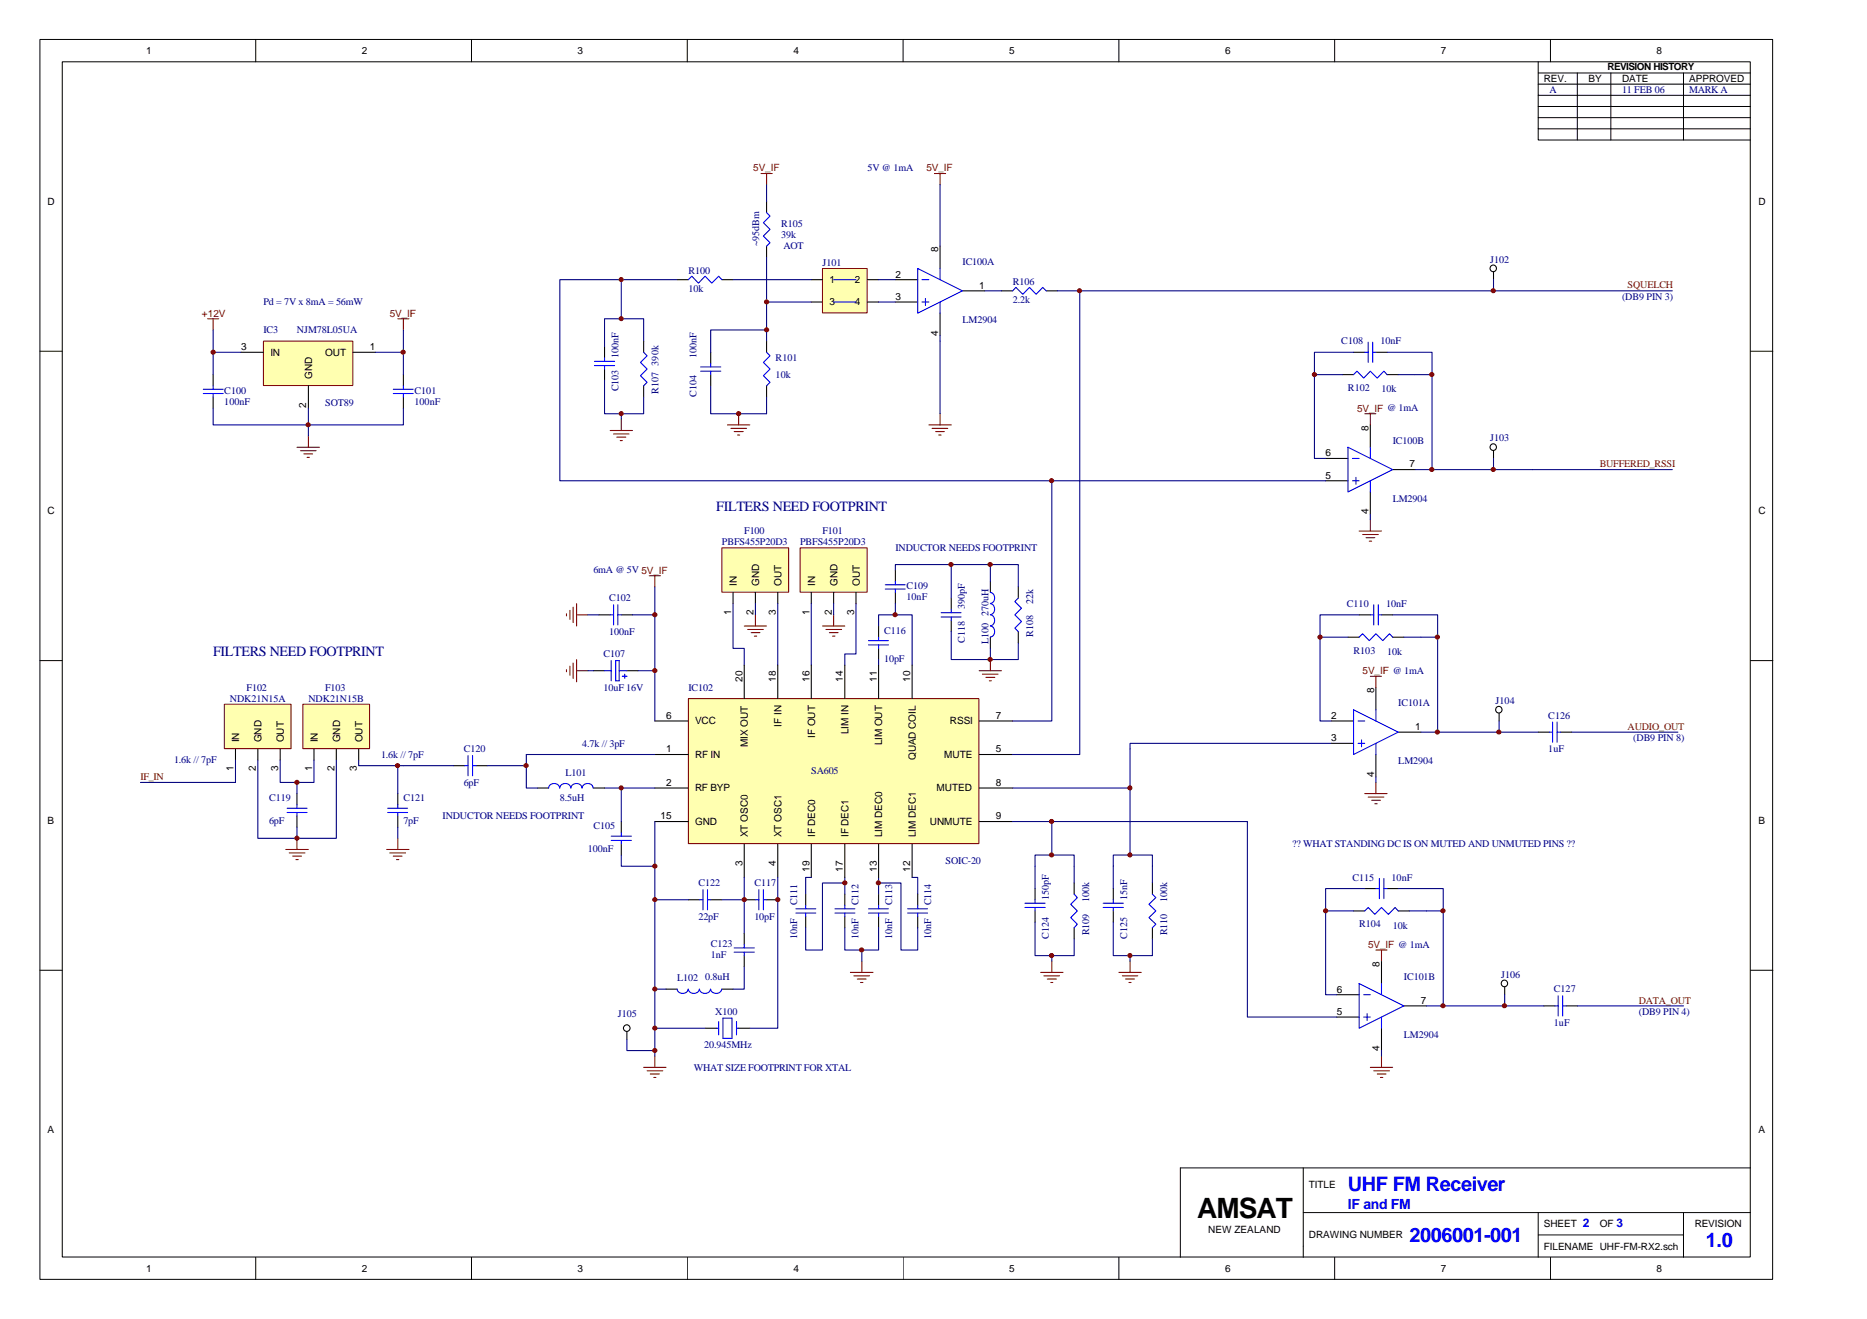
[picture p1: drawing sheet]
<svg xmlns="http://www.w3.org/2000/svg" width="297mm" height="210mm" viewBox="0 0 297 210" stroke-linecap="round" stroke-linejoin="round" font-family="sans-serif">
<g fill="none" stroke="#000" stroke-width=".16">
<path d="M6.3 6.3h275.7v197.3h-275.7zM9.9 9.8h268.6v190.2h-268.6zM40.7 6.3v3.5M75 6.3v3.5M109.3 6.3v3.5M143.7 6.3v3.5M178 6.3v3.5M212.3 6.3v3.5M244.7 9.8v5.4h33.8M244.7 15.2v3.5h33.8M244.7 18.7v1.8h33.8M244.7 11.6h33.8"/>
<path d="M244.7 16.9h33.8M246.7 6.3v3.5M251 11.6v10.7M256.3 11.6v10.7M267.8 11.6v10.7M244.7 20.5v1.8h33.8M6.3 55.9h3.6M278.5 55.9h3.6M6.3 105.1h3.6M278.5 105.1h3.6M6.3 154.4h3.6M278.5 154.4h3.6"/>
<path d="M207.3 193h71.2M207.3 185.9v14.2M244.7 193v7.1M244.7 196.5h23.1M267.8 193v7.1M278.5 185.9h-90.7v14.2M40.7 200.1v3.5M75 200.1v3.5M109.3 200.1v3.5M143.7 200.1v3.5M178 200.1v3.5M212.3 200.1v3.5"/>
<path d="M246.7 200.1v3.5"/>
</g>
<path d="M244.7 13.4h33.8M98.8 130.7v1.8M98.8 134.3v1.8" fill="none" stroke="#000" stroke-width=".17"/>
<path d="M103.3 91.6h1.8M104.2 91.6v1.8M102.4 169.9h3.6M103 170.4h2.5M103.5 170.9h1.4M104 171.5h.4M104.2 168.1v1.8" fill="none" stroke="#800000" stroke-width=".17"/>
<path d="M97.2 133.1h3.3M97.2 133.7h3.3M98.8 132.5v.6M98.8 133.7v.6" fill="none" stroke="#00f" stroke-width=".17"/>
<path d="M114.9 87.2h10.6v7h-10.6z" fill="#ffffb0"/>
<path d="M114.9 87.2h10.6v7h-10.6z" fill="none" stroke="#800000" stroke-width=".16"/>
<path d="M116.6 94.3v1.8M120.2 94.3v1.8M123.7 94.3v1.8" fill="none" stroke="#000" stroke-width=".17"/>
<path d="M127.3 87.2h10.7v7h-10.7z" fill="#ffffb0"/>
<path d="M127.3 87.2h10.7v7h-10.7z" fill="none" stroke="#800000" stroke-width=".16"/>
<g fill="none" stroke="#000" stroke-width=".17">
<path d="M129.1 94.3v1.8M132.6 94.3v1.8M136.2 94.3v1.8M139.8 99.6v1.8M142.5 90.7v1.8M142.5 94.3v1.8M151.3 95.2v1.8M151.3 98.7v1.8M157.6 92.5v1.8M162 93.4v1.8M139.8 103.2v1.8M157.6 101.4v1.8"/>
<path d="M162 100.5v1.8M106 157.4h1.7M109.5 143.2h1.8M113.1 143.2h1.8M114.9 157.4h1.7M118.4 143.2h1.8M122 143.2h1.7M128.2 142.3v1.8M128.2 145.9v1.7M134.4 142.3v1.8M134.4 145.9v1.7M139.8 142.3v1.8"/>
<path d="M139.8 145.9v1.7M146 142.3v1.8M146 145.9v1.7M112.2 163.6h1.8M117.5 163.6h1.8"/>
</g>
<g fill="none" stroke="#800000" stroke-width=".17">
<path d="M118.4 99.6h3.6M120.2 97.8v1.8M130.9 99.6h3.5M132.6 97.8v1.8M119 100.2h2.5M119.5 100.7h1.4M120 101.2h.4M131.4 100.2h2.5M132 100.7h1.3M132.5 101.2h.3M155.8 106.7h3.5M156.3 107.3h2.5"/>
<path d="M156.8 107.8h1.5M157.4 108.3h.3M157.6 105v1.7M135.3 154.7h3.6M135.8 155.3h2.5M136.4 155.8h1.4M136.9 156.4h.4M137.1 153v1.7"/>
</g>
<g fill="none" stroke="#000080" stroke-width=".17">
<path d="M116.6 96.1v7.1h1.8v2.6M120.2 96.1v1.7M123.7 96.1v9.7M129.1 96.1v9.7M132.6 96.1v1.7M136.2 96.1v8h-1.8v1.7M139.8 99.6v-1.8h5.3v8M142.5 96.1v1.7M151.3 89.8h-8.8v.9M157.6 92.5v-2.7h-6.3v5.4M157.6 89.8h4.4v3.6M139.8 105v.8"/>
<path d="M151.3 100.5v4.5h6.3M157.6 103.2v1.8M162 102.3v2.7h-4.4M134.4 139.6v2.7M139.8 139.6v2.7M134.4 147.6v3.6h5.4v-3.6"/>
</g>
<g fill="none" stroke="#00f" stroke-width=".17">
<path d="M140.8 93.1h3.2M140.8 93.7h3.2M142.5 92.5v.6M142.5 93.7v.6M149.7 97.5h3.2M149.7 98.2h3.2M151.3 97v.5M151.3 98.2v.5M157.6 94.3a.89 .89 0 0 1 .6 .9 .89 .89 0 0 1-.6 .8M157.6 96.1a.89 .89 0 0 1 .6 .8 .89 .89 0 0 1-.6 .9M157.6 97.8a.89 .89 0 0 1 .6 .9 .89 .89 0 0 1-.6 .9M157.6 99.6a.89 .89 0 0 1 .6 .9 .89 .89 0 0 1-.6 .9"/>
<path d="M162 95.2l-.5 .5 1 1.1-1 1 1 1.1-1 1.1 .5 .5M138.2 102.6h3.2M138.2 102h3.2M139.8 101.4v.6M139.8 102.6v.6M107.7 157.4a.89 .89 0 0 0 .9 .7 .89 .89 0 0 0 .9-.7M109.5 157.4a.89 .89 0 0 0 .9 .7 .89 .89 0 0 0 .9-.7M111.3 157.4a.89 .89 0 0 0 .9 .7 .89 .89 0 0 0 .8-.7M111.3 143.2h.5M111.8 141.6v3.2M112.6 143.2h.5M112.6 141.6v3.2"/>
<path d="M113.1 157.4a.89 .89 0 0 0 .8 .7 .89 .89 0 0 0 .9-.7M120.2 143.2h.5M120.7 141.6v3.2M121.5 143.2h.5M121.5 141.6v3.2M126.6 144.6h3.2M126.6 145.3h3.2M128.2 144.1v.5M128.2 145.3v.6M132.8 144.6h3.2M132.8 145.3h3.2M134.4 144.1v.5"/>
<path d="M134.4 145.3v.6M138.2 144.6h3.2M138.2 145.3h3.2M139.8 144.1v.5M139.8 145.3v.6M144.4 144.6h3.2M144.4 145.3h3.2M146 144.1v.5M146 145.3v.6M114 163.6h.3M114.3 162.6v2.1M115 162h1.5v3.2h-1.5z"/>
<path d="M117.2 162.6v2.1M117.2 163.6h.3"/>
</g>
<path d="M109.6 111.2h46.1v23.1h-46.1z" fill="#ffffb0"/>
<path d="M109.5 111.2h46.2v23.1h-46.2z" fill="none" stroke="#800000" stroke-width=".16"/>
<g fill="none" stroke="#000" stroke-width=".17">
<path d="M122 32.1v1.7M122 39.2v1.8M149.6 39.2v3.5M107.7 44.5h1.8M113.1 56.1v1.7M113.1 59.6v1.8M114.9 44.5h1.7M122 54.3v1.8M142.5 44.5h3.5M142.5 48.1h3.5M149.6 49.8v3.6M153.1 46.3h3.6"/>
<path d="M159.3 46.3h1.8M166.5 46.3h1.7M213.6 59.6h1.7M215.3 56.1h1.8M218.9 56.1h1.8M220.7 59.6h1.8M122 61.4v1.8M210.9 76.5h3.6M210.9 73h3.6M218 67.6v3.6M218 78.3v3.5M221.6 74.7h3.5"/>
<path d="M104.2 114.7h5.3M118.4 105.8v5.4M123.7 105.8v5.4M129.1 105.8v5.4M134.4 105.8v5.4M139.8 105.8v5.4M145.1 105.8v5.4M155.8 114.7h5.3M104.2 130.7h5.3M104.2 120.1h5.3M104.2 125.4h5.3M118.4 134.3v5.3"/>
<path d="M123.7 134.3v5.3M129.1 134.3v5.3M134.4 134.3v5.3M139.8 134.3v5.3M145.1 134.3v5.3M155.8 130.7h5.3M155.8 120.1h5.3M155.8 125.4h5.3M118.4 148.5v1.8M118.4 152.1v1.8M164.7 141.4v1.8M164.7 145v1.7"/>
<path d="M170.9 140.5v1.8M170.9 147.6v1.8M177.1 141.4v1.8M177.1 145v1.7M183.3 140.5v1.8M183.3 147.6v1.8"/>
</g>
<g fill="none" stroke="#00f" stroke-width=".17">
<path d="M122 33.8l.5 .6-1 1 1 1.1-1 1.1 1 1-.5 .6M109.5 44.5l.6-.5 1 1.1 1.1-1.1 1 1.1 1.1-1.1 .6 .5M111.5 58.4h3.2M111.5 59.1h3.2M113.1 57.8v.6M113.1 59.1v.5M122 56.1l.5 .5-1 1.1 1 1-1 1.1 1 1-.5 .6M146 42.7l7.1 3.6-7.1 3.5zM146.7 48.1h1.1M146.7 44.5h1.1M147.2 47.5v1.1M149.6 42.7v1.8"/>
<path d="M149.6 48.1v1.7M161.1 46.3l.5-.6 1.1 1.1 1.1-1.1 1 1.1 1.1-1.1 .6 .6M215.3 59.6l.6-.5 1.1 1.1 1-1.1 1.1 1.1 1.1-1.1 .5 .5M217.1 56.1h.6M217.7 54.5v3.2M218.4 56.1h.5M218.4 54.5v3.2M214.5 71.2l7.1 3.5-7.1 3.6zM215.2 76.5h1M215.2 73h1M215.7 76v1.1M218 71.2v1.8"/>
<path d="M218 76.5v1.8M116.8 151.5h3.2M116.8 150.8h3.2M118.4 150.3v.5M118.4 151.5v.6M163.1 144.4h3.2M163.1 143.7h3.2M164.7 143.2v.5M164.7 144.4v.6M170.9 142.3l.5 .5-1.1 1.1 1.1 1.1-1.1 1 1.1 1.1-.5 .5M175.5 144.4h3.2M175.5 143.7h3.2"/>
<path d="M177.1 143.2v.5M177.1 144.4v.6M183.3 142.3l.6 .5-1.1 1.1 1.1 1.1-1.1 1 1.1 1.1-.6 .5"/>
</g>
<g fill="none" stroke="#800000" stroke-width=".17">
<path d="M121.1 27.6h1.8M122 27.6v1.8M148.7 27.6h1.8M149.6 27.6v1.8M115.7 67.6h3.6M116.3 68.2h2.5M116.8 68.7h1.4M117.3 69.2h.4M117.5 65.8v1.8M147.8 67.6h3.5M148.3 68.2h2.5M148.8 68.7h1.4"/>
<path d="M149.4 69.2h.3M149.6 65.8v1.8M217.1 65.8h1.8M218 65.8v1.8M216.2 84.5h3.6M216.8 85.1h2.5M217.3 85.6h1.4M217.8 86.1h.4M218 82.7v1.8M165.6 154.7h3.5M166.1 155.3h2.5M166.6 155.8h1.5"/>
<path d="M167.2 156.4h.3M167.3 153v1.7M178 154.7h3.6M178.6 155.3h2.4M179.1 155.8h1.4M179.6 156.4h.4M179.8 153v1.7"/>
</g>
<g fill="none" stroke="#000080" stroke-width=".17">
<path d="M122 29.4v2.7M149.6 29.4v9.8M122 41v11.5M149.6 53.4v12.4M209.1 59.6h4.5M113.1 61.4v4.4h8.9v-2.6M225.1 74.7h41M218 81.8v.9M96.2 125.4h8M98.8 136.1v1.8h5.4M98.8 125.4v5.3M104.2 130.7v37.4"/>
<path d="M118.4 139.6v8.9M123.7 139.6v24h-4.4M104.2 143.2h5.3M104.2 157.4h1.8M114.9 143.2h3.5M118.4 153.9v3.5h-1.8M164.7 146.7v5.4h6.2v-2.7M167.3 152.1v.9M170.9 140.5v-4.4h-6.2v5.3M177.1 146.7v5.4h6.2v-2.7M179.8 152.1v.9M183.3 140.5v-4.4h-6.2v5.3"/>
<path d="M104.2 163.6h8"/>
</g>
<path d="M35.7 112.1h10.6v7h-10.6z" fill="#ffffb0"/>
<path d="M35.7 112.1h10.6v7h-10.6z" fill="none" stroke="#800000" stroke-width=".16"/>
<path d="M37.5 119.2v1.8M41 119.2v1.8M44.6 119.2v1.8" fill="none" stroke="#000" stroke-width=".17"/>
<path d="M48.2 112.1h10.6v7h-10.6z" fill="#ffffb0"/>
<path d="M48.2 112.1h10.6v7h-10.6z" fill="none" stroke="#800000" stroke-width=".16"/>
<g fill="none" stroke="#000" stroke-width=".17">
<path d="M96.2 55.2v1.8M96.2 58.7v1.8M102.4 54.3v1.8M102.4 61.4v1.8M95.3 97.8h1.8M98.8 97.8h1.8M216.2 97.8h1.8M219.8 97.8h1.8M50 119.2v1.8M53.5 119.2v1.8M57.1 119.2v1.8M94.4 106.7h1.8"/>
<path d="M99.7 106.7h1.8M211.8 114.7h3.5M211.8 118.3h3.5M214.5 101.4h1.7M218.9 109.4v3.6M221.6 101.4h1.8M222.5 116.5h3.6M244.7 116.5h1.8M248.3 116.5h1.8M47.2 126.3v1.8M47.2 129.9v1.7M63.3 126.3v1.8"/>
<path d="M63.3 129.9v1.7M72.2 121.8h1.8M75.7 121.8h1.8M85.5 125.4h1.8M94.4 125.4h1.8M218.9 120.1v3.5M212.7 158.3h3.5M215.3 145h1.8M217.1 141.4h1.8M219.8 153v3.5M220.7 141.4h1.8M222.5 145h1.7"/>
<path d="M212.7 161.9h3.5M219.8 163.6v3.6M223.4 160.1h3.5M245.6 160.1h1.8M249.2 160.1h1.8"/>
</g>
<g fill="none" stroke="#000080" stroke-width=".17">
<path d="M102.4 54.3v-3.6h-6.2v4.5M107.7 44.5h-8.9v6.2M122 54.3v-1.8h-8.9v3.6M156.7 46.3h2.6M168.2 46.3h3.6v73.8h-10.7M171.8 46.3h94.3M215.3 56.1h-6.2v16.9h1.8M220.7 56.1h7.1v3.5M222.5 59.6h5.3v15.1M96.2 60.5v5.3h6.2v-2.6M98.8 65.8v.9M167.3 76.5h43.6"/>
<path d="M93.5 97.8h1.8M100.6 97.8h3.6M104.2 93.4v21.3M216.2 97.8h-6.2v3.6M221.6 97.8h7.1v3.6M93.5 106.7h.9M101.5 106.7h2.7M210 101.4v13.3h1.8M210 101.4h4.5M211.8 118.3h-32v7.1M223.4 101.4h5.3v15.1M226.1 116.5h18.6"/>
<path d="M250.1 116.5h16.9M37.5 121v3.5h-15.1M41 121v12.4h6.2M44.6 121v3.5h5.4v-3.5M47.2 124.5v1.8M53.5 121v12.4h-6.3v-1.8M57.1 121v.8h15.1M63.3 121.8v4.5M63.3 131.6v1.8M77.5 121.8h6.2M104.2 120.1h-20.5v5.3h1.8M129.1 139.6h-.9v2.7"/>
<path d="M145.1 139.6h.9v2.7M161.1 130.7h6.2v5.4M161.1 125.4h18.7v10.7M167.3 130.7h31.2v31.2h14.2M218.9 123.6v.9M134.4 140.5h-3.5v10.7h-2.7v-3.6M137.1 151.2v1.8M139.8 140.5h3.5v10.7h2.7v-3.6M210.9 145v13.3h1.8M210.9 145h4.4M217.1 141.4h-6.2v3.6M222.5 141.4h7.1v3.6"/>
<path d="M224.2 145h5.4v15.1M219.8 167.2v.9M226.9 160.1h18.7M251 160.1h16.8"/>
</g>
<g fill="none" stroke="#00f" stroke-width=".17">
<path d="M94.6 58.2h3.2M94.6 57.5h3.2M96.2 57v.5M96.2 58.2v.5M102.4 56.1l.6 .5-1.1 1.1 1.1 1-1.1 1.1 1.1 1-.6 .6M97.1 97.8h.5M97.6 96.2v3.3M98.3 97.8h.5M98.3 96.2v3.3M218 97.8h.6M218.6 96.2v3.3M219.3 97.8h.5"/>
<path d="M219.3 96.2v3.3M96.2 106.7h1M97.2 105.1v3.2M98 105.1h.5v3.2h-.5zM98.5 106.7h1.2M99 107.6h.7M99.4 107.3v.7M215.3 113l7.2 3.5-7.2 3.6zM216.1 118.3h1M216.1 114.7h1M216.2 101.4l.6-.5 1 1.1 1.1-1.1 1.1 1.1 1.1-1.1 .5 .5M216.6 117.7v1.1"/>
<path d="M218.9 113v1.7M218.9 118.3v1.8M246.5 116.5h.5M247 114.9v3.2M247.7 116.5h.6M247.7 114.9v3.2M45.7 129.3h3.2M45.7 128.6h3.2M47.2 128.1v.5M47.2 129.3v.6M61.7 129.3h3.2M61.7 128.6h3.2"/>
<path d="M63.3 128.1v.5M63.3 129.3v.6M74 121.8h.5M74.5 120.2v3.3M75.2 121.8h.5M75.2 120.2v3.3M87.3 125.4a.88 .88 0 0 1 .9-.7 .88 .88 0 0 1 .8 .7M89.1 125.4a.88 .88 0 0 1 .8-.7 .88 .88 0 0 1 .9 .7M90.8 125.4a.88 .88 0 0 1 .9-.7 .88 .88 0 0 1 .9 .7M92.6 125.4a.88 .88 0 0 1 .9-.7 .88 .88 0 0 1 .9 .7M219.5 139.8v3.2M220.2 139.8v3.2"/>
<path d="M216.2 156.5l7.2 3.6-7.2 3.5zM217 158.3h1M217.1 145l.6-.6 1 1.1 1.1-1.1 1.1 1.1 1.1-1.1 .5 .6M218.9 141.4h.6M219.8 156.5v1.8M220.2 141.4h.5M247.9 158.5v3.2M248.6 158.5v3.2M217 161.9h1M217.5 161.3v1.1M219.8 161.9v1.7M247.4 160.1h.5"/>
<path d="M248.6 160.1h.6"/>
</g>
<g fill="none" stroke="#800000" stroke-width=".17">
<path d="M97.1 68.5h3.5M97.6 69.1h2.5M98.1 69.6h1.5M98.7 70.1h.3M98.8 66.7v1.8M90.1 97.7v.3M90.7 97.1v1.5M91.2 96.6v2.5M91.7 96.1v3.5M91.7 97.8h1.8M90.1 106.6v.3M90.7 106v1.5"/>
<path d="M91.2 105.5v2.5M91.7 105v3.5M91.7 106.7h1.8M218 107.6h1.8M218.9 107.6v1.8M45.5 135.2h3.6M46 135.7h2.5M46.6 136.2h1.4M47.1 136.8h.4M47.2 133.4v1.8M61.5 135.2h3.6M62 135.7h2.5"/>
<path d="M62.6 136.2h1.4M63.1 136.8h.4M63.3 133.4v1.8M217.1 126.3h3.6M217.7 126.8h2.5M218.2 127.4h1.4M218.7 127.9h.4M218.9 124.5v1.8M218.9 151.2h1.8M219.8 151.2v1.8M218 169.9h3.6M218.6 170.4h2.5"/>
<path d="M219.1 170.9h1.4M219.6 171.5h.4M219.8 168.1v1.8"/>
</g>
<g fill="#800000" stroke="#800000" stroke-width=".16">
<circle cx="123.8" cy="143.2" r=".33"/>
<circle cx="118.4" cy="143.2" r=".33"/>
<circle cx="157.5" cy="104.9" r=".33"/>
<circle cx="151.3" cy="89.8" r=".33"/>
<circle cx="157.5" cy="89.8" r=".33"/>
<circle cx="142.4" cy="97.8" r=".33"/>
<circle cx="167.3" cy="152.1" r=".33"/>
<circle cx="179.8" cy="152.1" r=".32"/>
<circle cx="209.1" cy="59.6" r=".33"/>
<circle cx="104.2" cy="163.6" r=".33"/>
<circle cx="104.2" cy="143.2" r=".33"/>
<circle cx="104.2" cy="137.8" r=".33"/>
<circle cx="98.8" cy="125.4" r=".32"/>
<circle cx="104.2" cy="157.4" r=".33"/>
<circle cx="47.3" cy="124.5" r=".33"/>
<circle cx="47.3" cy="133.4" r=".33"/>
<circle cx="134.4" cy="140.5" r=".33"/>
<circle cx="137.1" cy="151.2" r=".33"/>
<circle cx="139.8" cy="140.5" r=".33"/>
<circle cx="104.2" cy="106.7" r=".33"/>
<circle cx="104.2" cy="97.8" r=".33"/>
<circle cx="63.3" cy="121.8" r=".33"/>
<circle cx="83.7" cy="121.8" r=".33"/>
<circle cx="227.8" cy="59.6" r=".33"/>
<circle cx="227.8" cy="74.7" r=".33"/>
<circle cx="210" cy="101.4" r=".33"/>
<circle cx="228.7" cy="101.4" r=".33"/>
<circle cx="228.7" cy="116.5" r=".33"/>
<circle cx="210.9" cy="144.9" r=".33"/>
<circle cx="229.6" cy="144.9" r=".33"/>
<circle cx="229.6" cy="160.1" r=".33"/>
<circle cx="167.3" cy="130.7" r=".33"/>
<circle cx="167.3" cy="136.1" r=".33"/>
<circle cx="179.8" cy="125.4" r=".32"/>
<circle cx="179.8" cy="136.1" r=".32"/>
<circle cx="171.8" cy="46.3" r=".33"/>
</g>
<path d="M130.9 42.8h7.1v7h-7.1z" fill="#ffffb0"/>
<path d="M130.9 42.7h7.1v7.1h-7.1z" fill="none" stroke="#800000" stroke-width=".16"/>
<g fill="none" stroke="#000" stroke-width=".17">
<path d="M33.9 59.6v1.8M129.1 44.5h1.8M129.1 48.1h1.8M138 44.5h1.8M138 48.1h1.8M237.6 43.3v1.2M33.9 63.2v1.8M237.6 71.7v1.3M238.5 113.5v1.2M239.4 157.1v1.2M99.7 164.2v1.2"/>
<circle cx="237.6" cy="42.7" r=".52"/>
<circle cx="237.6" cy="71.2" r=".52"/>
<circle cx="238.5" cy="112.9" r=".52"/>
<circle cx="239.3" cy="156.5" r=".52"/>
<circle cx="99.7" cy="163.6" r=".52"/>
</g>
<path d="M132.6 44.5h3.6M132.6 48.1h3.6M32.3 62.6h3.2M32.3 61.9h3.2M33.9 61.4v.5M33.9 62.6v.6" fill="none" stroke="#00f" stroke-width=".17"/>
<path d="M98.8 44.5h-9.7v32h78.2v38.2h-6.2M116.6 44.5h12.5M122 48.1h7.1M139.8 44.5h2.7M139.8 48.1h2.7M237.6 44.5v1.8M237.6 73v1.7M238.5 114.7v1.8M239.4 158.3v1.8M99.7 165.4v1.8h4.5" fill="none" stroke="#000080" stroke-width=".17"/>
<g fill="#800000" stroke="#800000" stroke-width=".16">
<circle cx="122" cy="52.5" r=".33"/>
<circle cx="117.5" cy="65.8" r=".33"/>
<circle cx="98.8" cy="65.8" r=".32"/>
<circle cx="98.8" cy="50.7" r=".32"/>
<circle cx="122" cy="48" r=".33"/>
<circle cx="98.8" cy="44.5" r=".32"/>
<circle cx="167.3" cy="76.5" r=".33"/>
<circle cx="104.2" cy="167.2" r=".33"/>
<circle cx="239.4" cy="160.1" r=".33"/>
<circle cx="238.5" cy="116.5" r=".33"/>
<circle cx="237.6" cy="74.7" r=".33"/>
<circle cx="237.6" cy="46.3" r=".33"/>
</g>
<path d="M47.2 71.2h3.6M47.8 71.7h2.5M48.3 72.2h1.4M48.9 72.8h.3M49.1 69.4v1.8" fill="none" stroke="#800000" stroke-width=".17"/>
<path d="M42 54.3h14.1v7.1h-14.1z" fill="#ffffb0"/>
<path d="M41.9 54.3h14.2v7.1h-14.2z" fill="none" stroke="#800000" stroke-width=".16"/>
<path d="M38.4 56.1h3.5M56.2 56.1h3.5M64.2 59.6v1.8M49.1 61.4v3.6M64.2 63.2v1.8" fill="none" stroke="#000" stroke-width=".17"/>
<path d="M33 50.7h1.8M33.9 50.7v1.8M63.3 50.7h1.8M64.2 50.7v1.8" fill="none" stroke="#800000" stroke-width=".17"/>
<path d="M62.6 62.6h3.1M62.6 61.9h3.1M64.2 61.4v.5M64.2 62.6v.6" fill="none" stroke="#00f" stroke-width=".17"/>
<path d="M33.9 52.5v7.1M33.9 56.1h4.5M59.7 56.1h4.5v3.5M64.2 52.5v3.6M33.9 65v2.6h30.3v-2.6M49.1 65v4.4" fill="none" stroke="#000080" stroke-width=".17"/>
<g fill="#800000" stroke="#800000" stroke-width=".16">
<circle cx="33.9" cy="56" r=".33"/>
<circle cx="49" cy="67.6" r=".33"/>
<circle cx="64.1" cy="56" r=".33"/>
</g>
<text font-size="4.5" x="190.5" y="193.8">AMSAT</text>
<g font-size="3.2" fill="#00f">
<text x="214.5" y="189.6">UHF FM Receiver</text>
<text x="224.2" y="197.6">2006001-001</text>
<text x="271.4" y="198.5">1.0</text>
</g>
<g font-size="2.2" fill="#000080">
<text x="114" y="81.3">FILTERS NEED FOOTPRINT</text>
<text x="33.9" y="104.4">FILTERS NEED FOOTPRINT</text>
</g>
<text font-size="2.2" fill="#00f" x="214.5" y="192.5">IF and FM</text>
<g font-size="1.9" fill="#00f">
<text x="251.8" y="195.3">2</text>
<text x="257.2" y="195.3">3</text>
</g>
<g font-size="1.6">
<text x="23.2" y="8.6">1</text>
<text x="57.6" y="8.6">2</text>
<text x="91.9" y="8.6">3</text>
<text x="126.2" y="8.6">4</text>
<text x="160.6" y="8.6">5</text>
<text x="194.9" y="8.6">6</text>
<text x="229.2" y="8.6">7</text>
<text x="255.7" y="11.2">REVISION HISTORY</text>
<text x="263.6" y="8.6">8</text>
<text x="245.6" y="13.1">REV.</text>
<text x="252.7" y="13.1">BY</text>
<text x="258.1" y="13.1">DATE</text>
<text x="268.7" y="13.1">APPROVED</text>
<text x="7.6" y="32.6">D</text>
<text x="279.8" y="32.6">D</text>
<text x="149.3" y="40.1" transform="rotate(-90 149.3 40.1)">8</text>
<text x="132" y="45.1">1</text>
<text x="136" y="45.1">2</text>
<text x="142.5" y="44.2">2</text>
<text x="142.5" y="47.7">3</text>
<text x="155.8" y="45.9">1</text>
<text x="132" y="48.6">3</text>
<text x="136" y="48.6">4</text>
<text x="149.3" y="53.4" transform="rotate(-90 149.3 53.4)">4</text>
<text x="38.4" y="55.7">3</text>
<text x="43" y="56.6">IN</text>
<text x="51.7" y="56.6">OUT</text>
<text x="58.8" y="55.7">1</text>
<text x="48.7" y="65" transform="rotate(-90 48.7 65)">2</text>
<text x="49.7" y="60.3" transform="rotate(-90 49.7 60.3)">GND</text>
<text x="217.7" y="68.5" transform="rotate(-90 217.7 68.5)">8</text>
<text x="210.9" y="76.2">5</text>
<text x="210.9" y="72.6">6</text>
<text x="224.2" y="74.4">7</text>
<text x="7.6" y="81.8">C</text>
<text x="217.7" y="81.8" transform="rotate(-90 217.7 81.8)">4</text>
<text x="279.8" y="81.8">C</text>
<text x="117.2" y="93.2" transform="rotate(-90 117.2 93.2)">IN</text>
<text x="120.8" y="93.2" transform="rotate(-90 120.8 93.2)">GND</text>
<text x="124.3" y="93.2" transform="rotate(-90 124.3 93.2)">OUT</text>
<text x="129.7" y="93.2" transform="rotate(-90 129.7 93.2)">IN</text>
<text x="133.2" y="93.2" transform="rotate(-90 133.2 93.2)">GND</text>
<text x="136.8" y="93.2" transform="rotate(-90 136.8 93.2)">OUT</text>
<text x="116.3" y="97.8" transform="rotate(-90 116.3 97.8)">1</text>
<text x="119.9" y="97.8" transform="rotate(-90 119.9 97.8)">2</text>
<text x="123.4" y="97.8" transform="rotate(-90 123.4 97.8)">3</text>
<text x="128.8" y="97.8" transform="rotate(-90 128.8 97.8)">1</text>
<text x="132.3" y="97.8" transform="rotate(-90 132.3 97.8)">2</text>
<text x="135.9" y="97.8" transform="rotate(-90 135.9 97.8)">3</text>
<text x="118.1" y="108.5" transform="rotate(-90 118.1 108.5)">20</text>
<text x="123.4" y="108.5" transform="rotate(-90 123.4 108.5)">18</text>
<text x="128.8" y="108.5" transform="rotate(-90 128.8 108.5)">16</text>
<text x="134.1" y="108.5" transform="rotate(-90 134.1 108.5)">14</text>
<text x="139.5" y="108.5" transform="rotate(-90 139.5 108.5)">11</text>
<text x="144.8" y="108.5" transform="rotate(-90 144.8 108.5)">10</text>
<text x="218.6" y="110.3" transform="rotate(-90 218.6 110.3)">8</text>
<text x="38.1" y="118.1" transform="rotate(-90 38.1 118.1)">IN</text>
<text x="41.6" y="118.1" transform="rotate(-90 41.6 118.1)">GND</text>
<text x="45.2" y="118.1" transform="rotate(-90 45.2 118.1)">OUT</text>
<text x="50.5" y="118.1" transform="rotate(-90 50.5 118.1)">IN</text>
<text x="54.1" y="118.1" transform="rotate(-90 54.1 118.1)">GND</text>
<text x="57.7" y="118.1" transform="rotate(-90 57.7 118.1)">OUT</text>
<text x="106" y="119.7">1</text>
<text x="106" y="114.4">6</text>
<text x="110.6" y="115.3">VCC</text>
<text x="119" y="118.8" transform="rotate(-90 119 118.8)">MIX OUT</text>
<text x="124.3" y="115.6" transform="rotate(-90 124.3 115.6)">IF IN</text>
<text x="129.7" y="117.4" transform="rotate(-90 129.7 117.4)">IF OUT</text>
<text x="135" y="116.9" transform="rotate(-90 135 116.9)">LIM IN</text>
<text x="140.4" y="118.6" transform="rotate(-90 140.4 118.6)">LIM OUT</text>
<text x="151.1" y="115.3">RSSI</text>
<text x="158.5" y="119.7">5</text>
<text x="158.5" y="114.4">7</text>
<text x="211.8" y="114.4">2</text>
<text x="211.8" y="118">3</text>
<text x="225.1" y="116.2">1</text>
<text x="37.2" y="122.7" transform="rotate(-90 37.2 122.7)">1</text>
<text x="40.7" y="122.7" transform="rotate(-90 40.7 122.7)">2</text>
<text x="44.3" y="122.7" transform="rotate(-90 44.3 122.7)">3</text>
<text x="49.7" y="122.7" transform="rotate(-90 49.7 122.7)">1</text>
<text x="53.2" y="122.7" transform="rotate(-90 53.2 122.7)">2</text>
<text x="56.8" y="122.7" transform="rotate(-90 56.8 122.7)">3</text>
<text x="106" y="125.1">2</text>
<text x="110.6" y="120.6">RF IN</text>
<text x="110.6" y="126">RF BYP</text>
<text x="145.7" y="121" transform="rotate(-90 145.7 121)">QUAD COIL</text>
<text x="149" y="126">MUTED</text>
<text x="150.2" y="120.6">MUTE</text>
<text x="158.5" y="125.1">8</text>
<text x="218.6" y="123.6" transform="rotate(-90 218.6 123.6)">4</text>
<text x="7.6" y="131.1">B</text>
<text x="105.1" y="130.4">15</text>
<text x="110.6" y="131.3">GND</text>
<text x="148" y="131.3">UNMUTE</text>
<text x="158.5" y="130.4">9</text>
<text x="279.8" y="131.1">B</text>
<text x="118.1" y="137.9" transform="rotate(-90 118.1 137.9)">3</text>
<text x="119" y="133.2" transform="rotate(-90 119 133.2)">XT OSC0</text>
<text x="123.4" y="137.9" transform="rotate(-90 123.4 137.9)">4</text>
<text x="124.3" y="133.2" transform="rotate(-90 124.3 133.2)">XT OSC1</text>
<text x="129.7" y="133.2" transform="rotate(-90 129.7 133.2)">IF DEC0</text>
<text x="135" y="133.2" transform="rotate(-90 135 133.2)">IF DEC1</text>
<text x="140.4" y="133.2" transform="rotate(-90 140.4 133.2)">LIM DEC0</text>
<text x="145.7" y="133.2" transform="rotate(-90 145.7 133.2)">LIM DEC1</text>
<text x="128.8" y="138.7" transform="rotate(-90 128.8 138.7)">19</text>
<text x="134.1" y="138.7" transform="rotate(-90 134.1 138.7)">17</text>
<text x="139.5" y="138.7" transform="rotate(-90 139.5 138.7)">13</text>
<text x="144.8" y="138.7" transform="rotate(-90 144.8 138.7)">12</text>
<text x="219.5" y="153.9" transform="rotate(-90 219.5 153.9)">8</text>
<text x="212.7" y="161.5">5</text>
<text x="212.7" y="158">6</text>
<text x="226.1" y="159.7">7</text>
<text x="219.5" y="167.2" transform="rotate(-90 219.5 167.2)">4</text>
<text x="7.6" y="180.4">A</text>
<text x="279.8" y="180.4">A</text>
<text x="208.2" y="189.1">TITLE</text>
<text x="192.2" y="196.2">NEW ZEALAND</text>
<text x="208.2" y="197.1">DRAWING NUMBER</text>
<text x="245.6" y="195.3">SHEET</text>
<text x="254.5" y="195.3">OF</text>
<text x="269.6" y="195.3">REVISION</text>
<text x="23.2" y="202.4">1</text>
<text x="57.6" y="202.4">2</text>
<text x="91.9" y="202.4">3</text>
<text x="126.2" y="202.4">4</text>
<text x="160.6" y="202.4">5</text>
<text x="194.9" y="202.4">6</text>
<text x="229.2" y="202.4">7</text>
<text x="245.6" y="198.9">FILENAME UHF-FM-RX2.sch</text>
<text x="263.6" y="202.4">8</text>
</g>
<g font-size="1.6" fill="#000080">
<text x="246.5" y="14.8">A</text>
<text x="258.1" y="14.8">11 FEB 06</text>
<text x="268.7" y="14.8">MARK A</text>
<text x="138" y="27.2">5V @ 1mA</text>
<text x="120.8" y="39.2" transform="rotate(-90 120.8 39.2)">~95dBm</text>
<text x="124.3" y="36.1">R105</text>
<text x="124.3" y="37.9">39k</text>
<text x="124.6" y="39.7">AOT</text>
<text x="237.1" y="41.8">J102</text>
<text x="109.5" y="43.6">R100</text>
<text x="109.5" y="46.5">10k</text>
<text x="130.9" y="42.3">J101</text>
<text x="153.1" y="42.2">IC100A</text>
<text x="161.1" y="45.4">R106</text>
<text x="258.1" y="47.7">(DB9 PIN 3)</text>
<text x="41.9" y="48.6">Pd = 7V x 8mA = 56mW</text>
<text x="41.9" y="53">IC3</text>
<text x="47.2" y="53">NJM78L05UA</text>
<text x="153.1" y="51.4">LM2904</text>
<text x="161.1" y="48.2">2.2k</text>
<text x="98.4" y="57" transform="rotate(-90 98.4 57)">100nF</text>
<text x="104.8" y="58.2" transform="rotate(-90 104.8 58.2)">390k</text>
<text x="110.8" y="57" transform="rotate(-90 110.8 57)">100nF</text>
<text x="123.4" y="57.5">R101</text>
<text x="213.4" y="54.8">C108</text>
<text x="219.6" y="54.8">10nF</text>
<text x="35.7" y="62.6">C100</text>
<text x="35.7" y="64.4">100nF</text>
<text x="51.7" y="64.6">SOT89</text>
<text x="66" y="62.6">C101</text>
<text x="66" y="64.4">100nF</text>
<text x="98.4" y="62.3" transform="rotate(-90 98.4 62.3)">C103</text>
<text x="104.8" y="62.6" transform="rotate(-90 104.8 62.6)">R107</text>
<text x="110.8" y="63.2" transform="rotate(-90 110.8 63.2)">C104</text>
<text x="123.4" y="60.1">10k</text>
<text x="214.5" y="62.2">R102</text>
<text x="219.8" y="62.5">10k</text>
<text x="221.6" y="70.6">IC100B</text>
<text x="237.1" y="70.2">J103</text>
<text x="221.6" y="79.9">LM2904</text>
<text x="114.9" y="86.8">PBFS455P20D3</text>
<text x="118.4" y="85">F100</text>
<text x="127.3" y="86.8">PBFS455P20D3</text>
<text x="130.9" y="85">F101</text>
<text x="142.5" y="87.7">INDUCTOR NEEDS FOOTPRINT</text>
<text x="94.4" y="91.2">6mA @ 5V 5V_IF</text>
<text x="96.9" y="95.7">C102</text>
<text x="144.2" y="93.7">C109</text>
<text x="144.2" y="95.5">10nF</text>
<text x="96.9" y="101">100nF</text>
<text x="140.7" y="100.9">C116</text>
<text x="153.5" y="97" transform="rotate(-90 153.5 97)">390pF</text>
<text x="157.3" y="98" transform="rotate(-90 157.3 98)">270uH</text>
<text x="164.4" y="101.4" transform="rotate(-90 164.4 101.4)">R108</text>
<text x="164.4" y="96.1" transform="rotate(-90 164.4 96.1)">22k</text>
<text x="214.3" y="96.6">C110</text>
<text x="220.5" y="96.6">10nF</text>
<text x="96" y="104.6">C107</text>
<text x="140.7" y="105.3">10pF</text>
<text x="153.5" y="102.3" transform="rotate(-90 153.5 102.3)">C118</text>
<text x="157.3" y="102.5" transform="rotate(-90 157.3 102.5)">L100</text>
<text x="215.3" y="104">R103</text>
<text x="220.7" y="104.2">10k</text>
<text x="36.6" y="111.7">NDK21N15A</text>
<text x="39.2" y="109.9">F102</text>
<text x="49.1" y="111.7">NDK21N15B</text>
<text x="51.7" y="109.9">F103</text>
<text x="96" y="109.9">10uF 16V</text>
<text x="109.5" y="109.9">IC102</text>
<text x="222.5" y="112.4">IC101A</text>
<text x="238" y="112">J104</text>
<text x="73.8" y="119.7">C120</text>
<text x="92.6" y="118.8">4.7k // 3pF</text>
<text x="246.3" y="114.4">C126</text>
<text x="246.3" y="119.7">1uF</text>
<text x="259.8" y="117.9">(DB9 PIN 8)</text>
<text x="27.7" y="121.5">1.6k // 7pF</text>
<text x="60.6" y="120.6">1.6k // 7pF</text>
<text x="73.8" y="125">6pF</text>
<text x="90" y="123.4">L101</text>
<text x="129.1" y="123.2">SA605</text>
<text x="222.5" y="121.6">LM2904</text>
<text x="42.8" y="127.5">C119</text>
<text x="42.8" y="131.1">6pF</text>
<text x="64.2" y="127.5">C121</text>
<text x="64.2" y="131.1">7pF</text>
<text x="70.4" y="130.4">INDUCTOR NEEDS FOOTPRINT</text>
<text x="89.1" y="127.5">8.5uH</text>
<text x="94.4" y="132">C105</text>
<text x="93.5" y="135.5">100nF</text>
<text x="150.5" y="137.5">SOIC-20</text>
<text x="205.6" y="134.8">?? WHAT STANDING DC IS ON MUTED AND UNMUTED PINS ??</text>
<text x="111.1" y="141">C122</text>
<text x="120" y="141">C117</text>
<text x="166.9" y="143.2" transform="rotate(-90 166.9 143.2)">150pF</text>
<text x="173.3" y="143.5" transform="rotate(-90 173.3 143.5)">100k</text>
<text x="179.3" y="143.2" transform="rotate(-90 179.3 143.2)">15nF</text>
<text x="185.7" y="143.5" transform="rotate(-90 185.7 143.5)">100k</text>
<text x="215.2" y="140.1">C115</text>
<text x="221.4" y="140.1">10nF</text>
<text x="111.1" y="146.4">22pF</text>
<text x="120" y="146.4">10pF</text>
<text x="126.8" y="149.4" transform="rotate(-90 126.8 149.4)">10nF</text>
<text x="126.8" y="144.1" transform="rotate(-90 126.8 144.1)">C111</text>
<text x="136.6" y="149.4" transform="rotate(-90 136.6 149.4)">10nF</text>
<text x="136.6" y="144.1" transform="rotate(-90 136.6 144.1)">C112</text>
<text x="141.9" y="149.4" transform="rotate(-90 141.9 149.4)">10nF</text>
<text x="141.9" y="144.1" transform="rotate(-90 141.9 144.1)">C113</text>
<text x="148.2" y="149.4" transform="rotate(-90 148.2 149.4)">10nF</text>
<text x="148.2" y="144.1" transform="rotate(-90 148.2 144.1)">C114</text>
<text x="166.9" y="149.4" transform="rotate(-90 166.9 149.4)">C124</text>
<text x="173.3" y="148.9" transform="rotate(-90 173.3 148.9)">R109</text>
<text x="179.3" y="149.4" transform="rotate(-90 179.3 149.4)">C125</text>
<text x="185.7" y="148.9" transform="rotate(-90 185.7 148.9)">R110</text>
<text x="216.2" y="147.6">R104</text>
<text x="221.6" y="147.8">10k</text>
<text x="112.2" y="156">0.8uH</text>
<text x="113.1" y="150.6">C123</text>
<text x="113.1" y="152.4">1nF</text>
<text x="223.4" y="156">IC101B</text>
<text x="238.8" y="155.6">J106</text>
<text x="98.3" y="161.8">J105</text>
<text x="107.7" y="156.1">L102</text>
<text x="113.8" y="161.5">X100</text>
<text x="247.2" y="157.9">C127</text>
<text x="260.7" y="161.5">(DB9 PIN 4)</text>
<text x="112" y="166.8">20.945MHz</text>
<text x="223.4" y="165.2">LM2904</text>
<text x="247.2" y="163.3">1uF</text>
<text x="110.4" y="170.4">WHAT SIZE FOOTPRINT FOR XTAL</text>
</g>
<g font-size="1.6" fill="#800000">
<text x="119.8" y="27.3">5V_IF</text>
<text x="147.4" y="27.3">5V_IF</text>
<text x="259" y="45.9">SQUELCH</text>
<text x="32.1" y="50.4">+12V</text>
<text x="62" y="50.4">5V_IF</text>
<text x="215.9" y="65.5">5V_IF @ 1mA</text>
<text x="254.5" y="74.4">BUFFERED_RSSI</text>
<text x="216.8" y="107.3">5V_IF @ 1mA</text>
<text x="259" y="116.1">AUDIO_OUT</text>
<text x="22.4" y="124.1">IF_IN</text>
<text x="217.7" y="150.8">5V_IF @ 1mA</text>
<text x="260.7" y="159.7">DATA_OUT</text>
</g>
</svg>
